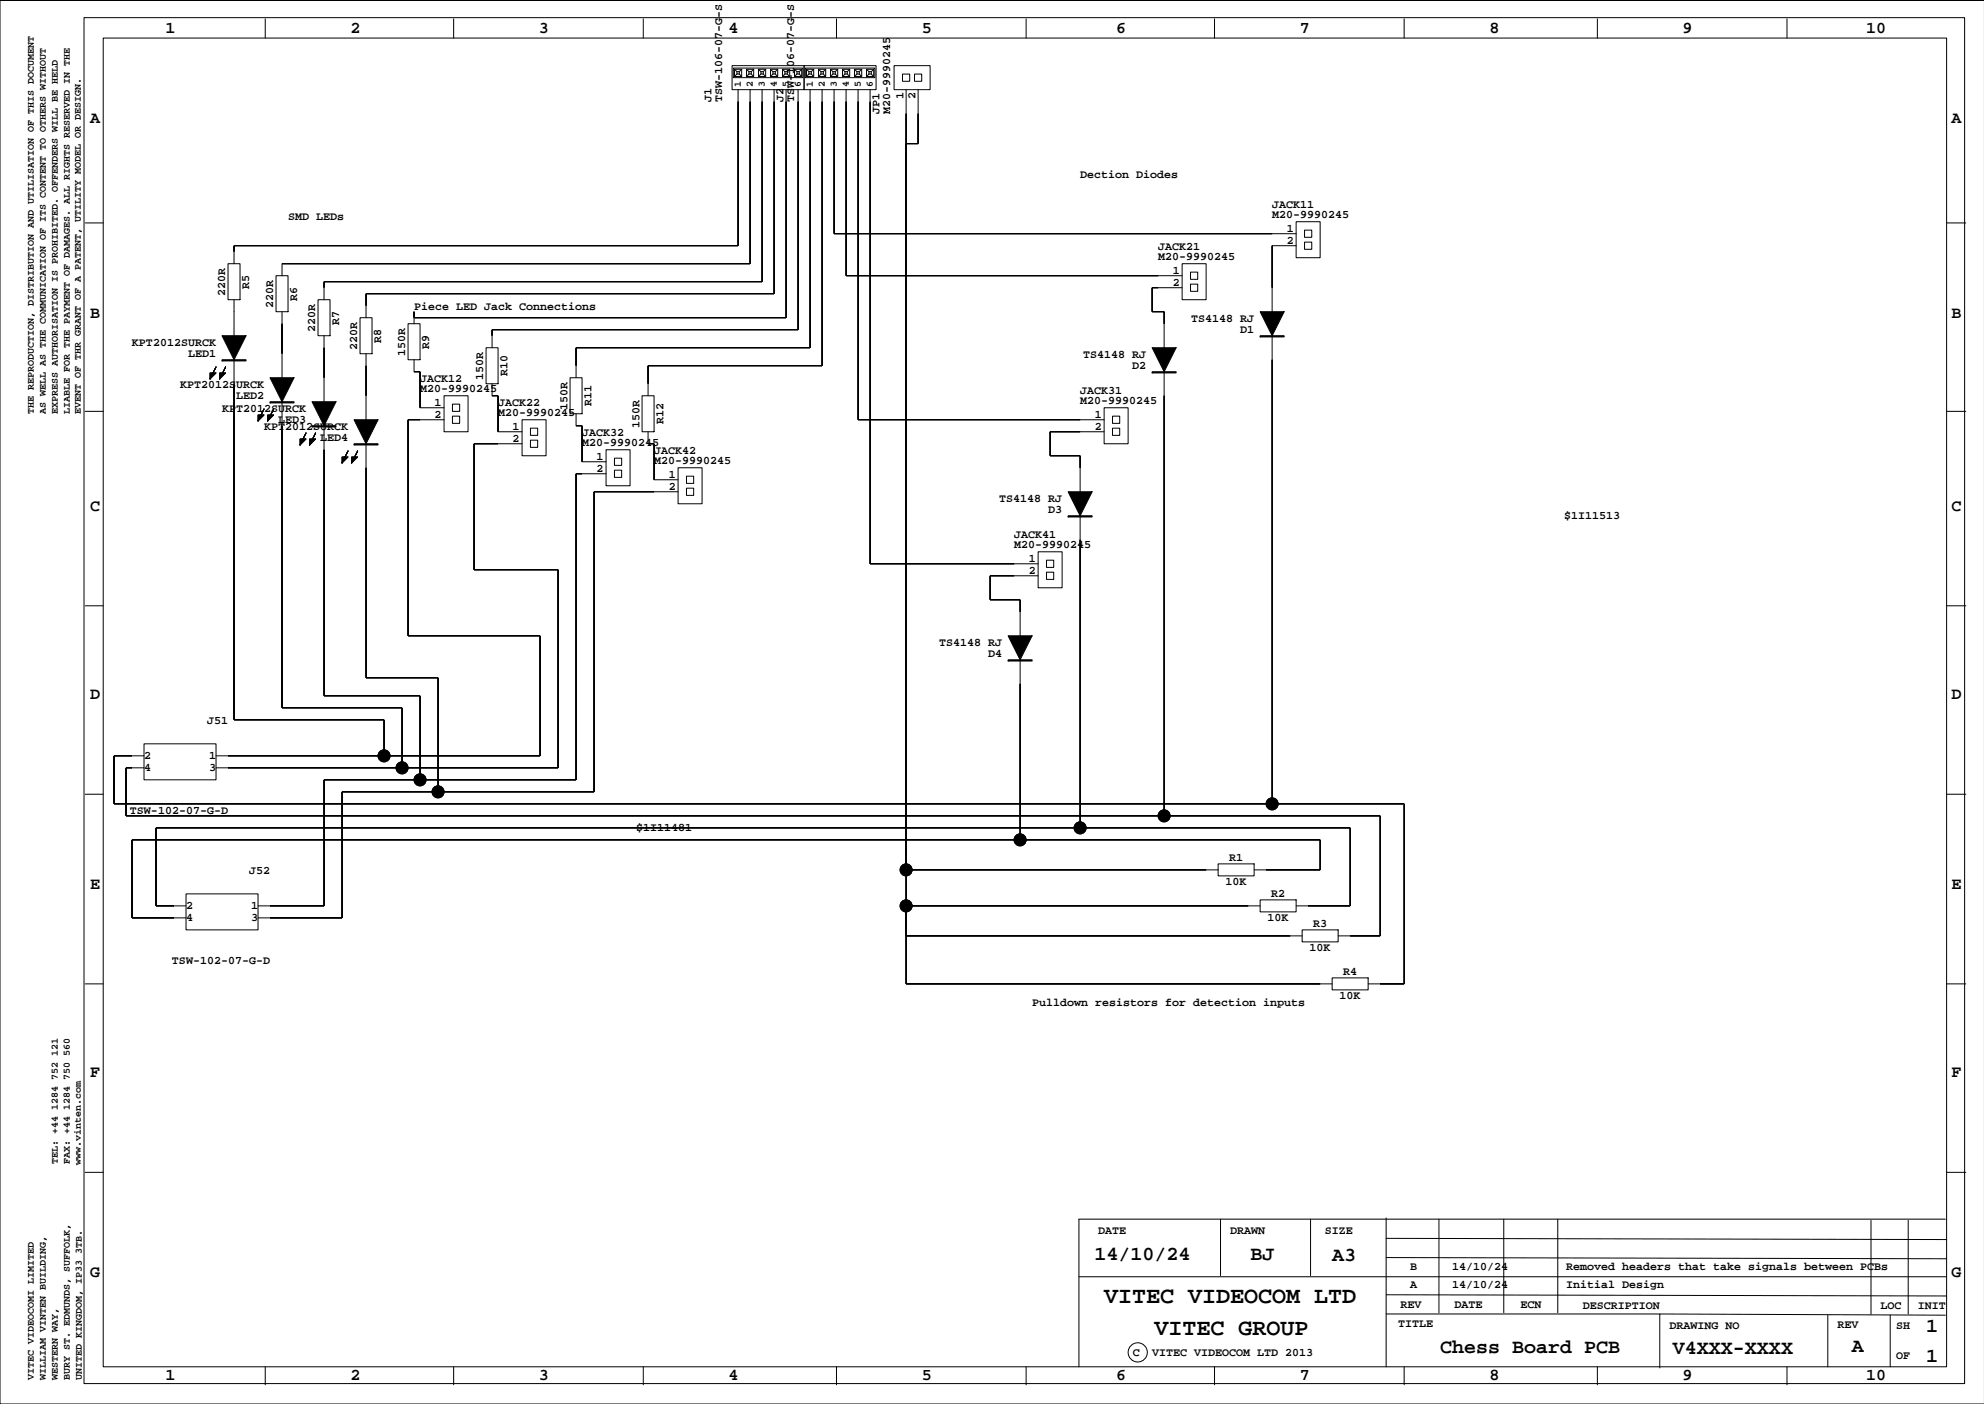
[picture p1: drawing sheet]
<svg xmlns="http://www.w3.org/2000/svg" width="420mm" height="297mm" viewBox="0 0 420 297" stroke-linecap="round" stroke-linejoin="round" font-family="sans-serif">
<g fill="none" stroke="#000" stroke-width=".21">
<path d="M17.8 3.7h397.9v289h-397.9zM21.8 8.1h390.1v281.1h-390.1zM56.1 4v4.1M96 4v4.1M136.1 4v4.1M154.9 13.9h15.2v5.1h-15.2zM155.2 14.4h14.7v2h-14.7zM155.4 14.7h1.5v1.5h-1.5zM155.4 14.7l.5 .5M155.9 15.2h.5v.5h-.5zM155.9 15.7l-.5 .5M156.2 19v33h-106.7v3.8"/>
<path d="M156.4 15.7l.5 .5M156.9 14.7l-.5 .5M158 14.7h1.5v1.5h-1.5zM158 14.7l.5 .5M158.5 15.2h.5v.5h-.5zM158.5 15.7l-.5 .5M158.7 19v36.8h-99v2.5M159 15.7l.5 .5M159.5 14.7l-.5 .5M160.5 14.7h1.5v1.5h-1.5zM160.5 14.7l.5 .5M161 15.2h.5v.5h-.5z"/>
<path d="M161 15.7l-.5 .5M161.3 19v40.6h-92.7v3.8M161.5 15.7l.5 .5M162 14.7l-.5 .5M163 14.7h1.6v1.5h-1.6zM163 14.7l.5 .5M163.5 15.2h.5v.5h-.5zM163.5 15.7l-.5 .5M163.8 19v43.1h-86.3v5.1M164 15.7l.6 .5M164.6 14.7l-.6 .5M165.6 14.7h1.5v1.5h-1.5z"/>
<path d="M165.6 14.7l.5 .5M166.1 15.2h.5v.5h-.5zM166.1 15.7l-.5 .5M166.3 19v48.2h-78.7M166.6 15.7l.5 .5M167.1 14.7l-.5 .5M168.1 14.7h1.5v1.5h-1.5zM168.1 14.7l.5 .5M168.6 15.2h.5v.5h-.5zM168.6 15.7l-.5 .5M168.9 19v50.8h-64.8v3.8M169.1 15.7l.5 .5"/>
<path d="M169.6 14.7l-.5 .5M170.1 13.9h15.3v5.1h-15.3zM170.4 14.4h14.7v2h-14.7zM170.6 14.7h1.6v1.5h-1.6zM170.6 14.7l.6 .5M171.2 15.2h.5v.5h-.5zM171.2 15.7l-.6 .5M171.4 19v54.6h-49.5v6.3M171.7 15.7l.5 .5M172.2 14.7l-.5 .5M173.2 14.7h1.5v1.5h-1.5zM173.2 14.7l.5 .5"/>
<path d="M173.7 15.2h.5v.5h-.5zM173.7 15.7l-.5 .5M174 19v58.4h-36.9v6.3M174.2 15.7l.5 .5M174.7 14.7l-.5 .5M175.7 14.7h1.6v1.5h-1.6zM175.7 14.7l.5 .5M176.2 15.2h.5v.5h-.5zM176.2 15.7l-.5 .5M176.5 19v30.4h97.8M176.7 15.7l.6 .5M177 4v4.1"/>
<path d="M177.3 14.7l-.6 .5M178.3 14.7h1.5v1.5h-1.5zM178.3 14.7l.5 .5M178.8 15.2h.5v.5h-.5zM178.8 15.7l-.5 .5M179 19v39.3h71.1M179.3 15.7l.5 .5M179.8 14.7l-.5 .5M180.8 14.7h1.5v1.5h-1.5zM180.8 14.7l.5 .5M181.3 15.2h.5v.5h-.5zM181.3 15.7l-.5 .5"/>
<path d="M181.6 19v69.8h52M181.8 15.7l.5 .5M182.3 14.7l-.5 .5M183.3 14.7h1.6v1.5h-1.6zM183.3 14.7l.6 .5M183.9 15.2h.5v.5h-.5zM183.9 15.7l-.6 .5M184.1 19v100.3h35.6M184.4 15.7l.5 .5M184.9 14.7l-.5 .5M189.2 13.9h7.6v5.1h-7.6zM191 15.7h1.5v1.5h-1.5z"/>
<path d="M191.7 19v189.2h90.2M193.5 15.7h1.5v1.5h-1.5zM194.3 19v11.4h-2.6M217.1 4v4.1M257 4v4.1M297.1 4v4.1M338 4v4.1M378.1 4v4.1M419.9 .1h-419.9v296.9h419.9M18 47.2h3.8M48.2 55.8h2.6v7.6h-2.6zM58.4 58.3h2.5v7.7h-2.5z"/>
<path d="M250.1 55.8h5.1v7.6h-5.1zM251.9 57.6h1.5v1.5h-1.5zM274.3 46.9h5v7.6h-5zM274.3 52h-5.1v14M276 48.7h1.6v1.5h-1.6zM276 51.2h1.6v1.5h-1.6zM411.9 47.2h4.1M44.4 78.9h1.3l-1.3 1.3 1.3-2.6-1.3 2.6zM46.5 78.9h1.2l-1.2 1.3 1.2-2.6-1.2 2.6zM49.5 66h.1M49.5 63.4v7.6M49.5 76.1v76.2h31.8v7.6"/>
<path d="M59.7 66v13.9M67.3 63.4h2.5v7.6h-2.5zM68.6 71v14M76.2 67.2h2.5v7.6h-2.5zM77.5 74.8v14M86.3 68.5h2.6v7.6h-2.6zM87.6 66v2.5M87.6 76.1v2.5h1.3v7.7h5.1M102.8 73.6h2.6v7.6h-2.6zM120.6 79.9h2.6v7.6h-2.6zM246.3 78.6v94M250.1 60.9h-6.3v5.1h2.5v7.6"/>
<path d="M251.9 60.1h1.5v1.5h-1.5zM269.2 71v99.1M18 87h3.8M54.6 87.8h1.3l-1.3 1.3 1.3-2.6-1.3 2.6zM56.6 87.8h1.3l-1.3 1.3 1.3-2.6-1.3 2.6zM59.7 85v64.8h25.4v12.6M63.5 92.9h1.3l-1.3 1.2 1.3-2.5-1.3 2.5zM66.8 91.6l-1.3 2.5v-1.2h1.3l-1.3 1.2zM68.6 90.1v57.1h20.3v17.8M72.4 96.7h1.2l-1.2 1.2 1.2-2.5-1.2 2.5zM74.4 96.7h1.3l-1.3 1.2 1.3-2.5-1.3 2.5zM77.5 93.9v49.5h15.2v24.1"/>
<path d="M94 83.7h5v7.6h-5zM94 88.8h-7.7v45.7h28v25.4h-68.6M95.7 85.5h1.6v1.5h-1.6zM95.7 88h1.6v1.6h-1.6zM104.1 81.2v2.5h1.3v7.6h5.1M110.5 88.8h5v7.6h-5zM110.5 93.9h-10.2v26.6h17.8v41.9h-72.4M112.2 90.6h1.6v1.5h-1.6zM112.2 93.1h1.6v1.5h-1.6zM121.9 87.5v2.6h1.3v7.6h5M128.2 95.2h5.1v7.6h-5.1zM130 96.9h1.5v1.6h-1.5z"/>
<path d="M130 99.5h1.5v1.5h-1.5zM135.9 83.7h2.5v7.6h-2.5zM137.1 91.3v2.6h1.3v7.6h5.1M143.5 99h5.1v7.6h-5.1zM233.6 86.3h5.1v7.6h-5.1zM233.6 91.3h-11.4v5.1h6.3v7.6M235.4 88h1.5v1.6h-1.5zM235.4 90.6h1.5v1.5h-1.5zM411.9 87h4.1M128.2 100.2h-6.3v64.8h-53.3v26.7h-14M143.5 104h-17.8v63.5h-53.3v26.7h-17.8M145.3 100.7h1.5v1.6h-1.5z"/>
<path d="M145.3 103.3h1.5v1.5h-1.5zM219.7 116.7h5v7.7h-5zM221.4 118.5h1.6v1.5h-1.6zM228.5 109.1v66M18 128.2h3.8M215.9 139.6v38.1M219.7 121.8h-10.2v5.1h6.4v7.6M221.4 121.1h1.6v1.5h-1.6zM411.9 128.2h4.1M30.5 157.4h15.2v7.6h-15.2zM30.5 159.9h-6.4v10.2h273v38.1h-7.6M18 168h3.8"/>
<path d="M30.5 162.4h-3.8v10.2h265.3v25.4h-8.9M411.9 168h4.1M39.4 189.1h15.2v7.6h-15.2zM39.4 191.7h-6.4v-16.6h252.7v16.6h-11.4M191.7 191.7h74.9M191.7 198h83.8M191.7 184h66.1M257.8 182.8h7.6v2.5h-7.6zM265.4 184h13.9v-6.3h-251.4v16.5h11.5M266.6 190.4h7.7v2.5h-7.7zM275.5 196.7h7.6v2.6h-7.6zM18 208.2h3.8"/>
<path d="M281.9 206.9h7.6v2.5h-7.6zM411.9 208.2h4.1M18 248h3.8M258.3 257.9v12M277.3 257.9v12M293.3 257.7v31.5M304.5 257.9v19.8M318.2 257.9v19.8M329.6 257.9v19.8M395.9 258.2v19.8M403.8 258.2v19.8M411.6 257.9h-183.3v31.3"/>
<path d="M411.9 248h4.1M228.3 270.1h183.6M293.3 278h57.9M293.3 273.9l118.6 .3M293.3 266.1l118.6 .2M293.3 262l118.6 .2M386.8 278.2v11M400 278.2v11M411.6 278.2l-60.4-.2v11.4M56.1 289.2v3.8M96 289.2v3.8M136.1 289.2v3.8"/>
<path d="M177 289.2v3.8M217.1 289.2v3.8M257 289.2v3.8M297.1 289.2v3.8M338 289.2v3.8M378.1 289.2v3.8"/>
<circle cx="81.3" cy="159.9" r="1.27"/>
<circle cx="85.1" cy="162.4" r="1.27"/>
<circle cx="88.9" cy="165" r="1.27"/>
<circle cx="92.7" cy="167.5" r="1.27"/>
<circle cx="215.9" cy="177.7" r="1.27"/>
<circle cx="228.5" cy="175.1" r="1.27"/>
<circle cx="246.3" cy="172.6" r="1.27"/>
<circle cx="269.2" cy="170.1" r="1.27"/>
<circle cx="191.7" cy="191.7" r="1.27"/>
<circle cx="191.7" cy="184" r="1.27"/>
<circle cx="240.7" cy="286.1" r="2.03"/>
</g>
<g fill="#000" stroke="#000" stroke-width=".21">
<path d="M156.2 21.5v30.5z" fill-rule="evenodd"/>
<path d="M158.7 21.5v34.3z" fill-rule="evenodd"/>
<path d="M161.3 21.5v38.1z" fill-rule="evenodd"/>
<path d="M163.8 21.5v40.6z" fill-rule="evenodd"/>
<path d="M166.3 21.5v45.7z" fill-rule="evenodd"/>
<path d="M168.9 21.5v48.3z" fill-rule="evenodd"/>
<path d="M171.4 21.5v52.1z" fill-rule="evenodd"/>
<path d="M174 21.5v55.9z" fill-rule="evenodd"/>
<path d="M176.5 21.5v27.9z" fill-rule="evenodd"/>
<path d="M179 21.5v36.8z" fill-rule="evenodd"/>
<path d="M181.6 21.5v67.3z" fill-rule="evenodd"/>
<path d="M184.1 21.5v97.8z" fill-rule="evenodd"/>
<path d="M191.7 30.4v153.6z" fill-rule="evenodd"/>
<path d="M191.7 24.1v159.9z" fill-rule="evenodd"/>
<path d="M194.3 24.1v6.3z" fill-rule="evenodd"/>
<path d="M191.7 30.4h2.6z" fill-rule="evenodd"/>
<path d="M49.5 52v1.3z" fill-rule="evenodd"/>
<path d="M68.6 59.6v1.3z" fill-rule="evenodd"/>
<path d="M49.5 52h106.7z" fill-rule="evenodd"/>
<path d="M59.7 55.8h99z" fill-rule="evenodd"/>
<path d="M68.6 59.6h92.7z" fill-rule="evenodd"/>
<path d="M179 58.3h66.1z" fill-rule="evenodd"/>
<path d="M176.5 49.4h92.7z" fill-rule="evenodd"/>
<path d="M269.2 52v8.9z" fill-rule="evenodd"/>
<path d="M47 76.1h5.1v.3h-5.1z" fill-rule="evenodd"/>
<path d="M47 71h5.1l-2.6 5.1z" fill-rule="evenodd"/>
<path d="M59.7 68.5v6.3z" fill-rule="evenodd"/>
<path d="M57.1 79.9h5.1l-2.5 5.1z" fill-rule="evenodd"/>
<path d="M68.6 73.6v6.3z" fill-rule="evenodd"/>
<path d="M77.5 62.1v2.6z" fill-rule="evenodd"/>
<path d="M77.5 77.4v6.3z" fill-rule="evenodd"/>
<path d="M87.6 66v1.2z" fill-rule="evenodd"/>
<path d="M87.6 78.6h1.3z" fill-rule="evenodd"/>
<path d="M88.9 78.6v7.7z" fill-rule="evenodd"/>
<path d="M104.1 69.8v1.2z" fill-rule="evenodd"/>
<path d="M121.9 73.6v3.8z" fill-rule="evenodd"/>
<path d="M137.1 77.4v3.8z" fill-rule="evenodd"/>
<path d="M77.5 62.1h86.3z" fill-rule="evenodd"/>
<path d="M87.6 67.2h78.7z" fill-rule="evenodd"/>
<path d="M104.1 69.8h64.8z" fill-rule="evenodd"/>
<path d="M121.9 73.6h49.5z" fill-rule="evenodd"/>
<path d="M137.1 77.4h36.9z" fill-rule="evenodd"/>
<path d="M243.8 78.6h5.1v.3h-5.1z" fill-rule="evenodd"/>
<path d="M243.8 60.9v5.1z" fill-rule="evenodd"/>
<path d="M243.8 60.9h1.3z" fill-rule="evenodd"/>
<path d="M246.3 66v2.5z" fill-rule="evenodd"/>
<path d="M243.8 66h2.5z" fill-rule="evenodd"/>
<path d="M243.8 73.6h5.1l-2.6 5z" fill-rule="evenodd"/>
<path d="M266.6 71h5.1v.3h-5.1z" fill-rule="evenodd"/>
<path d="M269.2 76.1v94z" fill-rule="evenodd"/>
<path d="M266.6 66h5.1l-2.5 5z" fill-rule="evenodd"/>
<path d="M44.4 78.9h1.3l-1.3 1.3 1.3-2.6-1.3 2.6z" fill-rule="evenodd"/>
<path d="M46.5 78.9h1.2l-1.2 1.3 1.2-2.6-1.2 2.6z" fill-rule="evenodd"/>
<path d="M49.5 81.2v71.1z" fill-rule="evenodd"/>
<path d="M54.6 87.8h1.3l-1.3 1.3 1.3-2.6-1.3 2.6z" fill-rule="evenodd"/>
<path d="M56.6 87.8h1.3l-1.3 1.3 1.3-2.6-1.3 2.6z" fill-rule="evenodd"/>
<path d="M57.1 85h5.1v.3h-5.1z" fill-rule="evenodd"/>
<path d="M59.7 90.1v59.7z" fill-rule="evenodd"/>
<path d="M63.5 92.9h1.3l-1.3 1.2 1.3-2.5-1.3 2.5z" fill-rule="evenodd"/>
<path d="M66.8 91.6l-1.3 2.5v-1.2h1.3l-1.3 1.2z" fill-rule="evenodd"/>
<path d="M66 90.1h5.1v.2h-5.1z" fill-rule="evenodd"/>
<path d="M68.6 95.2v52z" fill-rule="evenodd"/>
<path d="M66 85h5.1l-2.5 5.1z" fill-rule="evenodd"/>
<path d="M72.4 96.7h1.2l-1.2 1.2 1.2-2.5-1.2 2.5z" fill-rule="evenodd"/>
<path d="M74.4 96.7h1.3l-1.3 1.2 1.3-2.5-1.3 2.5z" fill-rule="evenodd"/>
<path d="M74.9 93.9h5.1v.2h-5.1z" fill-rule="evenodd"/>
<path d="M77.5 99v44.4z" fill-rule="evenodd"/>
<path d="M74.9 88.8h5.1l-2.5 5.1z" fill-rule="evenodd"/>
<path d="M86.3 88.8v45.7z" fill-rule="evenodd"/>
<path d="M86.3 88.8h2.6z" fill-rule="evenodd"/>
<path d="M100.3 93.9v26.6z" fill-rule="evenodd"/>
<path d="M104.1 83.7h1.3z" fill-rule="evenodd"/>
<path d="M105.4 83.7v7.6z" fill-rule="evenodd"/>
<path d="M100.3 93.9h5.1z" fill-rule="evenodd"/>
<path d="M121.9 90.1h1.3z" fill-rule="evenodd"/>
<path d="M123.2 90.1v7.6z" fill-rule="evenodd"/>
<path d="M137.1 93.9h1.3z" fill-rule="evenodd"/>
<path d="M138.4 93.9v7.6z" fill-rule="evenodd"/>
<path d="M222.2 91.3v5.1z" fill-rule="evenodd"/>
<path d="M222.2 91.3h6.3z" fill-rule="evenodd"/>
<path d="M222.2 96.4h6.3z" fill-rule="evenodd"/>
<path d="M228.5 96.4v2.6z" fill-rule="evenodd"/>
<path d="M181.6 88.8h46.9z" fill-rule="evenodd"/>
<path d="M246.3 83.7v88.9z" fill-rule="evenodd"/>
<path d="M121.9 100.2v64.8z" fill-rule="evenodd"/>
<path d="M121.9 100.2h1.3z" fill-rule="evenodd"/>
<path d="M125.7 104v63.5z" fill-rule="evenodd"/>
<path d="M125.7 104h12.7z" fill-rule="evenodd"/>
<path d="M184.1 119.3h30.5z" fill-rule="evenodd"/>
<path d="M226 109.1h5.1v.3h-5.1z" fill-rule="evenodd"/>
<path d="M228.5 114.2v60.9z" fill-rule="evenodd"/>
<path d="M226 104h5.1l-2.6 5.1z" fill-rule="evenodd"/>
<path d="M86.3 134.5h28z" fill-rule="evenodd"/>
<path d="M114.3 134.5v25.4z" fill-rule="evenodd"/>
<path d="M118.1 120.5v41.9z" fill-rule="evenodd"/>
<path d="M100.3 120.5h17.8z" fill-rule="evenodd"/>
<path d="M209.5 121.8v5.1z" fill-rule="evenodd"/>
<path d="M213.3 139.6h5.1v.2h-5.1z" fill-rule="evenodd"/>
<path d="M209.5 121.8h5.1z" fill-rule="evenodd"/>
<path d="M215.9 126.9v2.5z" fill-rule="evenodd"/>
<path d="M209.5 126.9h6.4z" fill-rule="evenodd"/>
<path d="M213.3 134.5h5.1l-2.5 5.1z" fill-rule="evenodd"/>
<path d="M24.1 159.9v10.2z" fill-rule="evenodd"/>
<path d="M24.1 159.9h3.8z" fill-rule="evenodd"/>
<path d="M49.5 152.3h31.8z" fill-rule="evenodd"/>
<path d="M81.3 152.3v7.6z" fill-rule="evenodd"/>
<path d="M48.2 159.9h33.1z" fill-rule="evenodd"/>
<path d="M59.7 149.8h25.4z" fill-rule="evenodd"/>
<path d="M85.1 149.8v12.6z" fill-rule="evenodd"/>
<path d="M88.9 147.2v17.8z" fill-rule="evenodd"/>
<path d="M68.6 147.2h20.3z" fill-rule="evenodd"/>
<path d="M92.7 143.4v24.1z" fill-rule="evenodd"/>
<path d="M77.5 143.4h15.2z" fill-rule="evenodd"/>
<path d="M81.3 159.9h33z" fill-rule="evenodd"/>
<path d="M215.9 144.7v33z" fill-rule="evenodd"/>
<path d="M26.7 162.4v10.2z" fill-rule="evenodd"/>
<path d="M26.7 162.4h1.2z" fill-rule="evenodd"/>
<path d="M27.9 177.7v16.5z" fill-rule="evenodd"/>
<path d="M33 175.1v16.6z" fill-rule="evenodd"/>
<path d="M68.6 165v26.7z" fill-rule="evenodd"/>
<path d="M72.4 167.5v26.7z" fill-rule="evenodd"/>
<path d="M48.2 162.4h36.9z" fill-rule="evenodd"/>
<path d="M68.6 165h20.3z" fill-rule="evenodd"/>
<path d="M72.4 167.5h20.3z" fill-rule="evenodd"/>
<path d="M85.1 162.4h33z" fill-rule="evenodd"/>
<path d="M88.9 165h33z" fill-rule="evenodd"/>
<path d="M92.7 167.5h33z" fill-rule="evenodd"/>
<path d="M27.9 177.7h188z" fill-rule="evenodd"/>
<path d="M33 175.1h195.5z" fill-rule="evenodd"/>
<path d="M26.7 172.6h219.6z" fill-rule="evenodd"/>
<path d="M24.1 170.1h245.1z" fill-rule="evenodd"/>
<path d="M215.9 177.7h63.4z" fill-rule="evenodd"/>
<path d="M279.3 177.7v6.3z" fill-rule="evenodd"/>
<path d="M228.5 175.1h57.2z" fill-rule="evenodd"/>
<path d="M285.7 175.1v16.6z" fill-rule="evenodd"/>
<path d="M246.3 172.6h45.7z" fill-rule="evenodd"/>
<path d="M292 172.6v25.4z" fill-rule="evenodd"/>
<path d="M269.2 170.1h27.9z" fill-rule="evenodd"/>
<path d="M297.1 170.1v38.1z" fill-rule="evenodd"/>
<path d="M33 191.7h3.8z" fill-rule="evenodd"/>
<path d="M27.9 194.2h8.9z" fill-rule="evenodd"/>
<path d="M57.1 191.7h11.5z" fill-rule="evenodd"/>
<path d="M57.1 194.2h15.3z" fill-rule="evenodd"/>
<path d="M191.7 184v7.7z" fill-rule="evenodd"/>
<path d="M191.7 191.7v6.3z" fill-rule="evenodd"/>
<path d="M191.7 191.7v16.5z" fill-rule="evenodd"/>
<path d="M191.7 184h63.5z" fill-rule="evenodd"/>
<path d="M191.7 191.7h72.4z" fill-rule="evenodd"/>
<path d="M191.7 198h81.3z" fill-rule="evenodd"/>
<path d="M267.9 184h11.4z" fill-rule="evenodd"/>
<path d="M276.8 191.7h8.9z" fill-rule="evenodd"/>
<path d="M285.7 198h6.3z" fill-rule="evenodd"/>
<path d="M191.7 208.2h87.6z" fill-rule="evenodd"/>
<path d="M292 208.2h5.1z" fill-rule="evenodd"/>
<circle cx="81.3" cy="159.9" r="1.27"/>
<circle cx="85.1" cy="162.4" r="1.27"/>
<circle cx="88.9" cy="165" r="1.27"/>
<circle cx="92.7" cy="167.5" r="1.27"/>
<circle cx="215.9" cy="177.7" r="1.27"/>
<circle cx="228.5" cy="175.1" r="1.27"/>
<circle cx="246.3" cy="172.6" r="1.27"/>
<circle cx="269.2" cy="170.1" r="1.27"/>
<circle cx="191.7" cy="191.7" r="1.27"/>
<circle cx="191.7" cy="184" r="1.27"/>
</g>
<g font-size="4.9">
<text x="233.6" y="275.6">VITEC VIDEOCOM LTD</text>
<text x="244.3" y="282.4">VITEC GROUP</text>
</g>
<g font-size="4.2">
<text x="231.6" y="266.5">14/10/24</text>
<text x="264.6" y="266.5">BJ</text>
<text x="281.9" y="266.7">A3</text>
<text x="407.6" y="281.7">1</text>
<text x="304.7" y="286.3">Chess Board PCB</text>
<text x="354" y="286.5">V4XXX-XXXX</text>
<text x="391.8" y="286">A</text>
<text x="407.6" y="288.1">1</text>
</g>
<g font-size="3.5">
<text x="35" y="7">1</text>
<text x="74.2" y="7">2</text>
<text x="114" y="7">3</text>
<text x="154.1" y="7">4</text>
<text x="195" y="7">5</text>
<text x="236.2" y="7">6</text>
<text x="275" y="7">7</text>
<text x="315.1" y="7">8</text>
<text x="356" y="7">9</text>
<text x="394.9" y="7">10</text>
<text x="19" y="26.1">A</text>
<text x="412.9" y="26.1">A</text>
<text x="19" y="67.2">B</text>
<text x="412.9" y="67.2">B</text>
<text x="19" y="108.1">C</text>
<text x="412.9" y="108.1">C</text>
<text x="19" y="148">D</text>
<text x="412.9" y="148">D</text>
<text x="19" y="188.1">E</text>
<text x="412.9" y="188.1">E</text>
<text x="19" y="227.9">F</text>
<text x="412.9" y="227.9">F</text>
<text x="19" y="270.1">G</text>
<text x="412.9" y="270.1">G</text>
<text x="35" y="291.9">1</text>
<text x="74.2" y="291.9">2</text>
<text x="114" y="291.9">3</text>
<text x="154.1" y="291.9">4</text>
<text x="195" y="291.9">5</text>
<text x="236.2" y="291.9">6</text>
<text x="275" y="291.9">7</text>
<text x="315.1" y="291.9">8</text>
<text x="356" y="291.9">9</text>
<text x="394.9" y="291.9">10</text>
</g>
<g font-size="2.5">
<text x="150.6" y="21.5" transform="rotate(-90 150.6 21.5)">J1</text>
<text x="152.8" y="21.5" transform="rotate(-90 152.8 21.5)">TSW-106-07-G-S</text>
<text x="165.8" y="21.5" transform="rotate(-90 165.8 21.5)">J2</text>
<text x="168" y="21.5" transform="rotate(-90 168 21.5)">TSW-106-07-G-S</text>
<text x="191.2" y="21" transform="rotate(-90 191.2 21)">1</text>
<text x="193.7" y="21" transform="rotate(-90 193.7 21)">2</text>
<text x="186.1" y="24.1" transform="rotate(-90 186.1 24.1)">JP1</text>
<text x="188.4" y="24.1" transform="rotate(-90 188.4 24.1)">M20-9990245</text>
<text x="228.5" y="37.6">Dection Diodes</text>
<text x="60.9" y="46.5">SMD LEDs</text>
<text x="269.2" y="43.9">JACK11</text>
<text x="269.2" y="46.1">M20-9990245</text>
<text x="245.1" y="52.8">JACK21</text>
<text x="272.3" y="49">1</text>
<text x="272.3" y="51.5">2</text>
<text x="245.1" y="55">M20-9990245</text>
<text x="248.1" y="57.9">1</text>
<text x="47.7" y="62.6" transform="rotate(-90 47.7 62.6)">220R</text>
<text x="52.8" y="61.1" transform="rotate(-90 52.8 61.1)">R5</text>
<text x="57.8" y="65.1" transform="rotate(-90 57.8 65.1)">220R</text>
<text x="62.9" y="63.6" transform="rotate(-90 62.9 63.6)">R6</text>
<text x="87.6" y="65.5">Piece LED Jack Connections</text>
<text x="248.1" y="60.4">2</text>
<text x="66.7" y="70.2" transform="rotate(-90 66.7 70.2)">220R</text>
<text x="71.8" y="68.7" transform="rotate(-90 71.8 68.7)">R7</text>
<text x="252" y="68.1">TS4148 RJ</text>
<text x="262.4" y="70.5">D1</text>
<text x="27.9" y="73.1">KPT2012SURCK</text>
<text x="39.8" y="75.5">LED1</text>
<text x="75.6" y="74" transform="rotate(-90 75.6 74)">220R</text>
<text x="80.7" y="72.5" transform="rotate(-90 80.7 72.5)">R8</text>
<text x="85.8" y="75.3" transform="rotate(-90 85.8 75.3)">150R</text>
<text x="90.8" y="73.8" transform="rotate(-90 90.8 73.8)">R9</text>
<text x="229.2" y="75.7">TS4148 RJ</text>
<text x="38.1" y="82">KPT2012SURCK</text>
<text x="88.9" y="80.7">JACK12</text>
<text x="88.9" y="82.9">M20-9990245</text>
<text x="102.3" y="80.3" transform="rotate(-90 102.3 80.3)">150R</text>
<text x="107.3" y="79.6" transform="rotate(-90 107.3 79.6)">R10</text>
<text x="228.5" y="83.3">JACK31</text>
<text x="239.6" y="78.1">D2</text>
<text x="47" y="87.1">KPT2012SURCK</text>
<text x="49.9" y="84.4">LED2</text>
<text x="58.8" y="89.5">LED3</text>
<text x="92" y="85.8">1</text>
<text x="92" y="88.4">2</text>
<text x="105.4" y="85.8">JACK22</text>
<text x="105.4" y="88">M20-9990245</text>
<text x="120" y="86.7" transform="rotate(-90 120 86.7)">150R</text>
<text x="125.1" y="86" transform="rotate(-90 125.1 86)">R11</text>
<text x="140.4" y="89.8" transform="rotate(-90 140.4 89.8)">R12</text>
<text x="228.5" y="85.5">M20-9990245</text>
<text x="231.6" y="88.4">1</text>
<text x="55.9" y="90.9">KPT2012SURCK</text>
<text x="67.7" y="93.3">LED4</text>
<text x="108.5" y="90.9">1</text>
<text x="108.5" y="93.4">2</text>
<text x="123.2" y="92.2">JACK32</text>
<text x="123.2" y="94.3">M20-9990245</text>
<text x="135.3" y="90.5" transform="rotate(-90 135.3 90.5)">150R</text>
<text x="138.4" y="96">JACK42</text>
<text x="231.6" y="90.9">2</text>
<text x="126.3" y="97.3">1</text>
<text x="126.3" y="99.8">2</text>
<text x="138.4" y="98.2">M20-9990245</text>
<text x="141.5" y="101.1">1</text>
<text x="141.5" y="103.6">2</text>
<text x="211.4" y="106.1">TS4148 RJ</text>
<text x="214.6" y="113.8">JACK41</text>
<text x="221.8" y="108.5">D3</text>
<text x="331" y="109.8">$1I11513</text>
<text x="214.6" y="115.9">M20-9990245</text>
<text x="217.7" y="118.8">1</text>
<text x="217.7" y="121.4">2</text>
<text x="198.7" y="136.6">TS4148 RJ</text>
<text x="209.1" y="139">D4</text>
<text x="43.8" y="153.1">J51</text>
<text x="30.5" y="160.6">2</text>
<text x="44.2" y="160.6">1</text>
<text x="30.5" y="163.1">4</text>
<text x="44.2" y="163.1">3</text>
<text x="27.5" y="172.2">TSW-102-07-G-D</text>
<text x="134.6" y="175.8">$1I11481</text>
<text x="52.7" y="184.9">J52</text>
<text x="260.1" y="182.2">R1</text>
<text x="259.3" y="187.3">10K</text>
<text x="269" y="189.8">R2</text>
<text x="39.4" y="194.9">4</text>
<text x="39.4" y="192.3">2</text>
<text x="53.1" y="194.9">3</text>
<text x="53.1" y="192.3">1</text>
<text x="268.2" y="194.9">10K</text>
<text x="277.9" y="196.2">R3</text>
<text x="36.4" y="203.9">TSW-102-07-G-D</text>
<text x="277.1" y="201.2">10K</text>
<text x="284.2" y="206.3">R4</text>
<text x="218.4" y="212.8">Pulldown resistors for detection inputs</text>
<text x="283.5" y="211.4">10K</text>
<text x="232.4" y="261.2">DATE</text>
<text x="260.3" y="261.2">DRAWN</text>
<text x="280.4" y="261.2">SIZE</text>
<text x="298.4" y="268.7">B</text>
<text x="307.3" y="268.7">14/10/24</text>
<text x="331.4" y="268.7">Removed headers that take signals between PCBs</text>
<text x="298.4" y="272.5">A</text>
<text x="307.3" y="272.5">14/10/24</text>
<text x="331.4" y="272.5">Initial Design</text>
<text x="295.8" y="280.7">TITLE</text>
<text x="296.4" y="276.7">REV</text>
<text x="307.8" y="276.7">DATE</text>
<text x="321.7" y="276.7">ECN</text>
<text x="334.9" y="276.9">DESCRIPTION</text>
<text x="353.2" y="281.2">DRAWING NO</text>
<text x="388.8" y="281">REV</text>
<text x="397.9" y="276.9">LOC</text>
<text x="401.2" y="281.2">SH</text>
<text x="405.8" y="276.9">INIT</text>
<text x="239.7" y="286.8">C</text>
<text x="243.8" y="286.8">VITEC VIDEOCOM LTD 2013</text>
<text x="401.2" y="287.6">OF</text>
</g>
<g font-size="2.1">
<text x="156.8" y="18.5" transform="rotate(-90 156.8 18.5)">1</text>
<text x="159.3" y="18.5" transform="rotate(-90 159.3 18.5)">2</text>
<text x="161.8" y="18.5" transform="rotate(-90 161.8 18.5)">3</text>
<text x="164.4" y="18.5" transform="rotate(-90 164.4 18.5)">4</text>
<text x="166.9" y="18.5" transform="rotate(-90 166.9 18.5)">5</text>
<text x="169.5" y="18.5" transform="rotate(-90 169.5 18.5)">6</text>
<text x="172" y="18.5" transform="rotate(-90 172 18.5)">1</text>
<text x="174.5" y="18.5" transform="rotate(-90 174.5 18.5)">2</text>
<text x="177.1" y="18.5" transform="rotate(-90 177.1 18.5)">3</text>
<text x="179.6" y="18.5" transform="rotate(-90 179.6 18.5)">4</text>
<text x="182.2" y="18.5" transform="rotate(-90 182.2 18.5)">5</text>
<text x="184.7" y="18.5" transform="rotate(-90 184.7 18.5)">6</text>
<text x="7.2" y="87.5" transform="rotate(-90 7.2 87.5)">THE REPRODUCTION, DISTRIBUTION AND UTILISATION OF THIS DOCUMENT</text>
<text x="9.7" y="87.5" transform="rotate(-90 9.7 87.5)">AS WELL AS THE COMMUNICATION OF ITS CONTENT TO OTHERS WITHOUT</text>
<text x="12.3" y="87.5" transform="rotate(-90 12.3 87.5)">EXPRESS AUTHORISATION IS PROHIBITED. OFFENDERS WILL BE HELD</text>
<text x="14.8" y="87.5" transform="rotate(-90 14.8 87.5)">LIABLE FOR THE PAYMENT OF DAMAGES. ALL RIGHTS RESERVED IN THE</text>
<text x="17.1" y="87.5" transform="rotate(-90 17.1 87.5)">EVENT OF THR GRANT OF A PATENT, UTILITY MODEL OR DESIGN.</text>
<text x="12.3" y="246.3" transform="rotate(-90 12.3 246.3)">TEL: +44 1284 752 121</text>
<text x="14.8" y="246.3" transform="rotate(-90 14.8 246.3)">FAX: +44 1284 750 560</text>
<text x="17.1" y="246.5" transform="rotate(-90 17.1 246.5)">www.vinten.com</text>
<text x="7.2" y="292" transform="rotate(-90 7.2 292)">VITEC VIDEOCOMI LIMITED</text>
<text x="9.7" y="292" transform="rotate(-90 9.7 292)">WILLIAM VINTEN BUILDING,</text>
<text x="12.3" y="292" transform="rotate(-90 12.3 292)">WESTERN WAY,</text>
<text x="14.8" y="292" transform="rotate(-90 14.8 292)">BURY ST. EDMUNDS, SUFFOLK,</text>
<text x="17.3" y="292" transform="rotate(-90 17.3 292)">UNITED KINGDOM, IP33 3TB.</text>
</g>
</svg>
